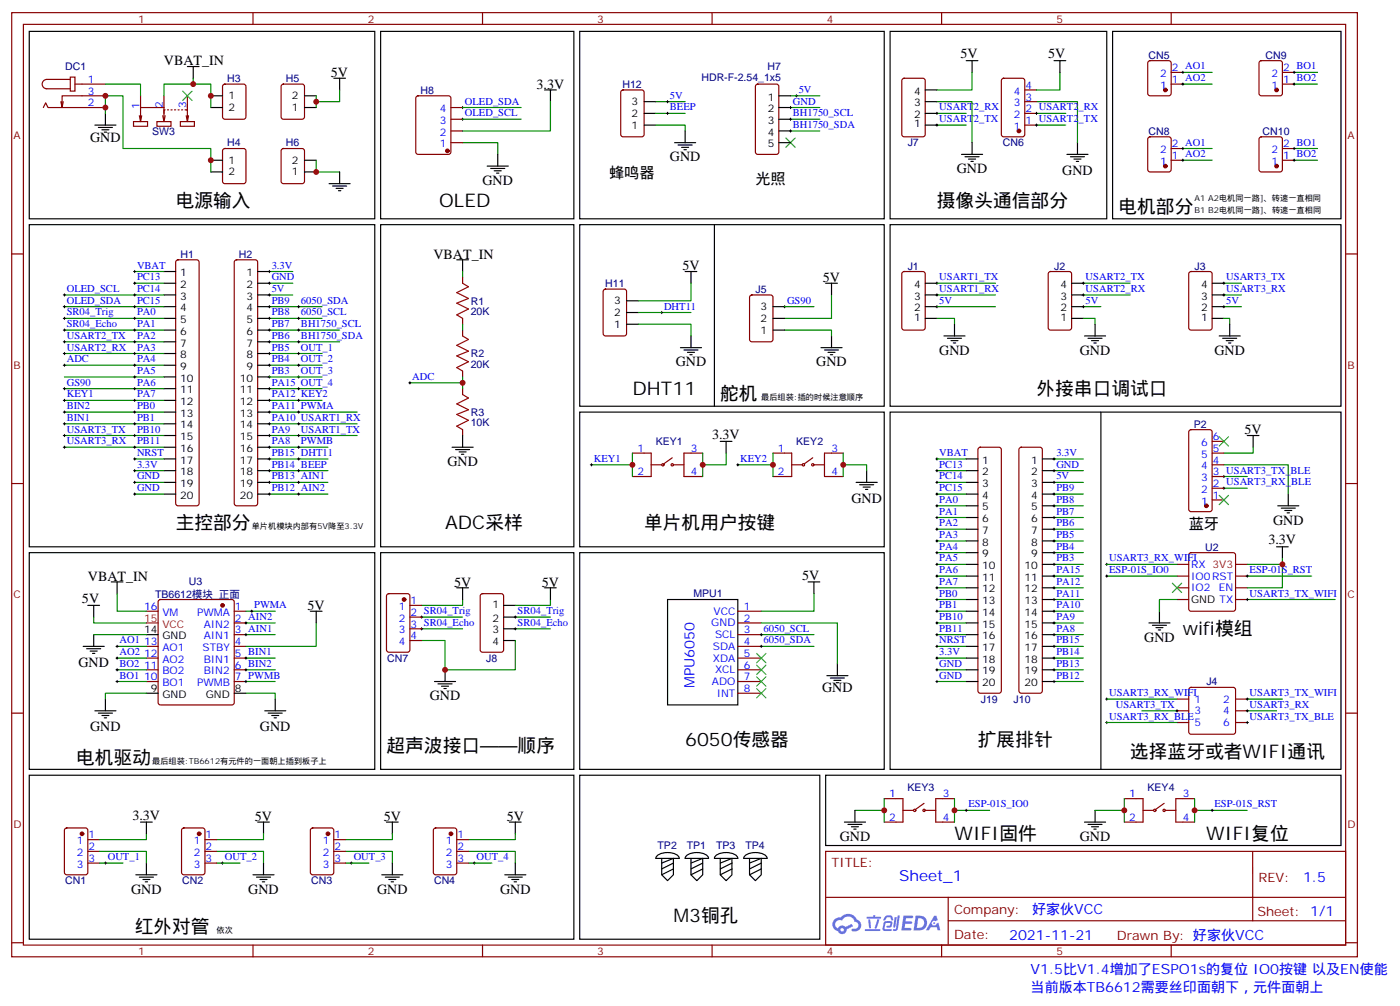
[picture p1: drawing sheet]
<svg xmlns="http://www.w3.org/2000/svg" width="422mm" height="303mm" viewBox="0 0 422 303" stroke-linecap="round" stroke-linejoin="round" font-family="sans-serif">
<g fill="none" stroke="#870000" stroke-width=".35">
<path d="M3.5 3.8h405.4v284.3h-405.4zM7.1 7.3h398.2v277.3h-398.2zM76.2 3.8v3.5M145.3 3.8v3.5M214.5 3.8v3.5M283.6 3.8v3.5M352.8 3.8v3.5M3.5 76.5h3.6M405.3 76.5h3.6M3.5 145.6h3.6M405.3 145.6h3.6M3.5 214.8h3.6"/>
<path d="M405.3 214.8h3.6M248.7 256.4h156.6v28.2h-156.6zM377.3 256.4v20.9M248.7 270.2h156.5M285.6 277.3h119.6M285.6 270.2v14.2M3.5 283.9h3.6M76.2 284.6v3.5M145.3 284.6v3.5M214.5 284.6v3.5M283.6 284.6v3.5M352.8 284.6v3.5"/>
<path d="M405.3 283.9h3.6"/>
</g>
<g fill="#5487ff">
<path d="M272.1 275.7h2.6l.3 .2-.1 .6h-2l-.1 1h1.6l.4 .4-.4 .4h-1.7l-.2 1.1 1.8 .1 .3 .3-.2 .4h-2.9z"/>
<path d="M281.4 275.8h.7l.4 1.3-.7 .3a.74 .74 0 0 0-1.1 .3 .74 .74 0 0 0 .5 1.1 .74 .74 0 0 0 .9-.7l.5-.3 .7 2.4h-.9l-.2-1h-1.9l-.5 1h-.9z"/>
<path d="M269.5 276.2h.6l-.4 2.9a.31 .31 0 0 1-.3 .3 .31 .31 0 0 1-.3-.3z"/>
<path d="M270.4 275.7h.6l-.5 4a.89 .89 0 0 1-.7 .7 .89 .89 0 0 1-.9-.3l1-.5z"/>
<path d="M266.8 275.9l.6-.2 1.2 .1 .5 1.3-.6 .1-.4-.9-1 .1a.92 .92 0 0 1-1 .8l-.1-.2z"/>
<path d="M266.4 277.6l1.8-.2a1.04 1.04 0 0 1 .6 1.1 1.04 1.04 0 0 1-.8 .9h-.7a.29 .29 0 0 1-.3-.4 .29 .29 0 0 1 .3-.2h.7l.2-.8h-1.4l-.4 1.8h1.9a.29 .29 0 0 1 .3 .3 .29 .29 0 0 1-.3 .3h-2l-.4-.3 .2-2.1z"/>
<path d="M260.5 279.8h4.4a.3 .3 0 0 1 .3 .3 .3 .3 0 0 1-.3 .3h-4.3z"/>
<path d="M264.3 276.9h.6l-.9 2.6a.31 .31 0 0 1-.3 .2 .31 .31 0 0 1-.2-.3z"/>
<path d="M261.5 276.9h.6l.3 2.4-.3 .3-.3-.2z"/>
<path d="M261.1 276.1h1.9l.2-.5h.5l-.1 .5h1.5a.29 .29 0 0 1 .3 .3 .29 .29 0 0 1-.3 .3h-3.9z"/>
<path d="M275.8 275.7l-.6 4.5h1.4a2.27 2.27 0 0 0 2.7-2.3 2.27 2.27 0 0 0-2.7-2.2zM276.6 276.5a1.5 1.5 0 0 1 1.8 1.6 1.5 1.5 0 0 1-1.9 1.3h-.3z"/>
<path d="M251.4 276.9a2.09 2.09 0 0 0 1 3.5 1.37 1.37 0 0 0 1.5 .9 1.37 1.37 0 0 0 1.1-1.4l2-1-.5-.7-1.8 1a1.4 1.4 0 0 0-2.3 .4 1.32 1.32 0 0 1-.6-1.9 1.32 1.32 0 0 1 1.9-.4 2.02 2.02 0 0 1 2-1.3 2.02 2.02 0 0 1 1.8 1.6 1.09 1.09 0 0 1 1.1 1.4 1.09 1.09 0 0 1-1.6 .7 .41 .41 0 0 0-.5 .3 .41 .41 0 0 0 .4 .5 1.89 1.89 0 0 0 2.4-1.2 1.89 1.89 0 0 0-1.2-2.4 2.98 2.98 0 0 0-5-.6l-1 .1zM253.2 280a.52 .52 0 0 1 1 0 .52 .52 0 0 1-1 0z"/>
<circle cx="281.4" cy="278" r=".28"/>
</g>
<g fill="none" stroke="#870000" stroke-width=".35">
<path d="M346 18.5l.4-.2h5.7l.6 .4 .1 9.5-.5 .6-5.9 .1-.6-.5-.1-9.4zM379.5 18.5l.4-.2h5.7l.6 .4 .1 9.5-.5 .6-5.9 .1-.6-.5-.1-9.4zM13.1 32.4l.7-1.4 .7 1.4h17.2M19 30.6l-.3 1.8M21.2 23.2h1.4v4.2h-1.4zM21.2 23.9h-7.1a1.41 1.41 0 0 0-1.4 1.4 1.41 1.41 0 0 0 1.4 1.4h7.1M22.6 25.3h9.1M31.7 28.9h-13v3.5l-.4-1.8M40.2 36.6h4.2v1.4h-4.2zM42 34.9l.3 1.7M42.3 28.9v3.5M42.7 34.9l-.4 1.7"/>
<path d="M47.3 36.6h4.2v1.4h-4.2zM49 34.9l.4 1.7 .3-1.7M49.4 32.4h-7.1v4.2M49.4 28.9v5.2M49.7 33.1h-.3v2.8M50.4 33.1h.4M51.5 33.1h.4M52.6 33.1h.3M53.6 33.1h.4M54.3 36.6h4.3v1.4h-4.3zM54.7 33.1h.3M55.7 33.1h.7v2.8"/>
<path d="M56.1 34.9l.3 1.7 .4-1.7M56.4 28.9v4.4M67.3 25.5l.4-.2h5.7l.6 .5 .1 9.4-.5 .7h-5.9l-.6-.4-.1-9.5zM84.9 25.5l.5-.2h5.6l.7 .5v9.4l-.4 .7h-5.9l-.7-.4v-9.5zM125.5 29.1l.4-.2h9.2l.7 .4v16.5l-.4 .6-9.5 .1-.6-.5-.1-16.4zM135.8 32.4h3.5M135.8 39.4h3.5M135.8 35.9h3.5M187.2 27.3l.5-.2h5.6l.7 .4v13l-.4 .6-5.9 .1-.7-.5v-12.9zM227.8 25.5l.4-.2h5.7l.6 .5 .1 20-.5 .6-5.9 .1-.6-.5-.1-20zM271.9 23.8l.4-.2h5.7l.6 .4 .1 16.5-.5 .6-5.9 .1-.6-.5-.1-16.4zM301.9 23.8l.4-.2h5.7l.6 .4 .1 16.5-.5 .6-5.9 .1-.6-.5-.1-16.4z"/>
<path d="M308.7 37.7h3.5M308.7 34.1h3.5M308.7 30.6h3.5M308.7 27.1h3.5M352.8 25.3h3.5M352.8 21.8h3.5M386.3 25.3h3.5M386.3 21.8h3.5M67.3 44.9l.4-.2h5.7l.6 .5 .1 9.4-.5 .7h-5.9l-.6-.4-.1-9.5zM84.9 44.9l.5-.2h5.6l.7 .5v9.4l-.4 .7h-5.9l-.7-.4v-9.5zM135.8 43h3.5M346 41.4l.4-.2h5.7l.6 .4 .1 9.5-.5 .6-5.9 .1-.6-.5-.1-9.4z"/>
<path d="M352.8 48.3h3.5M352.8 44.7h3.5M379.5 41.4l.4-.2h5.7l.6 .4 .1 9.5-.5 .6-5.9 .1-.6-.5-.1-9.4zM386.3 48.3h3.5M386.3 44.7h3.5M53.2 78.5l.4-.3h5.7l.5 .3 .2 .5v72.6l-.3 .5-.4 .2h-5.7l-.5-.2-.2-.5v-72.6zM70.8 78.5l.5-.3h5.6l.5 .3 .2 .5v72.6l-.2 .5-.5 .2h-5.6l-.5-.2-.2-.5v-72.6zM139.3 83.5v1.8M139.3 95.9v1.7M139.3 99.4v1.8M181.9 87.3l.5-.2h5.6l.7 .4v13l-.4 .6-5.9 .1-.7-.5v-12.9zM226 89l.5-.2h5.6l.7 .5v12.9l-.4 .7h-5.9l-.7-.4v-13z"/>
<path d="M271.9 82l.4-.2h5.7l.6 .4 .1 16.5-.5 .7h-5.9l-.6-.4-.1-16.5zM316 82l.4-.2h5.7l.6 .4 .1 16.5-.5 .7h-5.9l-.6-.4-.1-16.5zM358.3 82l.5-.2h5.6l.7 .4v16.5l-.4 .7h-5.9l-.7-.4v-16.5zM139.3 111.8v1.7M139.3 117.1v1.7M139.3 129.4v1.8M190.5 136.5h5.6v7h-5.6M196.1 140h3.2M202.5 137.9l-2.5 1.7M202.8 140h3.2M211.7 136.5h-5.7v7h5.7M232.8 136.5h5.7v7h-5.7"/>
<path d="M238.5 140h3.2M244.8 137.9l-2.4 1.7M245.2 140h3.2M254 136.5h-5.6v7h5.6M294.8 134.9l.5-.2h5.6l.5 .2 .2 .5v72.7l-.2 .5-.5 .2h-5.6l-.5-.3-.2-.4v-72.7zM307.2 134.9l.4-.2h5.7l.5 .2 .2 .5v72.7l-.3 .5-.4 .2h-5.7l-.5-.3-.2-.4v-72.7zM358.3 129.6l.5-.2h5.6l.7 .4v23.6l-.4 .6-5.9 .1-.7-.5v-23.5zM365.1 136.5h3.6M365.1 140h3.6M365.1 132.9h3.6M365.1 143.5h3.6M365.1 150.6h3.6"/>
<path d="M365.1 147h3.6M116.7 179l.4-.2h5.7l.6 .4 .1 16.5-.5 .7h-5.9l-.6-.4-.1-16.5zM144.9 179l.4-.2h5.7l.6 .4 .1 16.5-.5 .7h-5.9l-.6-.4-.1-16.5zM354.5 170h3.6M354.5 173.5h3.6M354.5 177h3.6M358.3 166.6l.5-.2h12.7l.5 .2 .2 .5v16.3l-.3 .5-.4 .2h-12.7l-.5-.3-.2-.4v-16.3zM372.2 170h3.5M372.2 173.5h3.5M372.2 177h3.5M44.1 184.1h3.5M44.1 194.7h3.5"/>
<path d="M44.1 198.2h3.5M47.9 180.8l.4-.2h21.5l.5 .2 .3 .5v30.3l-.3 .5-.5 .2h-21.5l-.5-.2-.2-.5v-30.3zM70.6 184.1h3.5M70.6 187.6h3.5M70.6 191.1h3.5M70.6 194.7h3.5M70.6 198.2h3.5M123.5 182.3h3.5M123.5 185.8h3.5M123.5 189.4h3.5M123.5 192.9h3.5M222.2 184.1h7.1"/>
<path d="M222.2 187.6h7.1M222.2 191.1h7.1M222.2 194.7h7.1M222.2 198.2h7.1M354.5 180.6h3.6M372.2 180.6h3.5M44.1 201.7h3.5M44.1 205.2h3.5M70.6 201.7h3.5M70.6 205.2h3.5M222.2 201.7h7.1M222.2 205.2h7.1"/>
<path d="M222.2 208.8h7.1M354.5 210.5h3.6M354.5 214.1h3.6M354.5 217.6h3.6M358.3 207.2l.5-.2h12.7l.5 .2 .2 .5v12.7l-.3 .5-.4 .2h-12.7l-.5-.2-.2-.5v-12.7zM372.2 210.5h3.5M372.2 214.1h3.5M372.2 217.6h3.5M19.6 249.5l.5-.2h5.7l.6 .5 .1 12.9-.5 .7-5.9 .1-.6-.5-.1-13zM26.5 252.9h3.5M26.5 256.4h3.5M26.5 259.9h3.5"/>
<path d="M54.9 249.5l.5-.2h5.6l.7 .5v12.9l-.4 .7-5.9 .1-.7-.5v-13zM61.7 252.9h3.6M61.7 256.4h3.6M61.7 259.9h3.6M93.7 249.5l.5-.2h5.6l.7 .5v12.9l-.4 .7-5.9 .1-.7-.5v-13zM100.5 252.9h3.6M100.5 256.4h3.6M100.5 259.9h3.6M130.8 249.5l.4-.2h5.7l.6 .5 .1 12.9-.5 .7-5.9 .1-.6-.5-.1-13zM137.6 252.9h3.5M137.6 256.4h3.5M137.6 259.9h3.5"/>
<path d="M266.3 240.5h5.7v7.1h-5.7M272 244.1h3.2M278.3 241.9l-2.4 1.8M278.7 244.1h3.2M287.5 240.5h-5.6v7.1h5.6M338.7 240.5h5.6v7.1h-5.6M344.3 244.1h3.2M350.7 241.9l-2.5 1.8M351 244.1h3.2M359.8 240.5h-5.6v7.1h5.6"/>
<circle cx="199.7" cy="140" r=".35"/>
<circle cx="202.5" cy="140" r=".35"/>
<circle cx="242" cy="140" r=".35"/>
<circle cx="244.8" cy="140" r=".35"/>
<circle cx="275.5" cy="244.1" r=".35"/>
<circle cx="278.3" cy="244.1" r=".35"/>
<circle cx="347.8" cy="244.1" r=".35"/>
<circle cx="350.7" cy="244.1" r=".35"/>
</g>
<g fill="none" stroke="#000" stroke-width=".35">
<path d="M8.8 9.5h104.1v56.4h-104.1zM114.7 9.5h58.2v56.4h-58.2zM174.6 9.5h91.7v56.4h-91.7zM268.1 9.5h65.3v56.4h-65.3zM291 18.3h3.6M292.8 18.3v3.5M317.5 18.3h3.5M319.3 18.3v3.5M335.1 9.5h68.8v56.4h-68.8zM28.6 37.7h6.3M29.6 38.4h4.3M30.7 39.1h2.1"/>
<path d="M31.4 39.8h.7M31.7 34.1v3.6M56.4 20h3.6M58.2 20v3.6M63.5 28.9h3.5M63.5 32.4h3.5M91.7 28.9h3.5M91.7 32.4h3.5M100.5 23.6h3.6M102.3 23.6v3.5M164 27.1h3.6M165.8 27.1v3.5"/>
<path d="M194 37.7h3.6M194 34.1h3.6M194 30.6h3.6M206.4 39.4v3.6M234.6 28.9h3.5M234.6 32.4h3.5M234.6 35.9h3.5M234.6 39.4h3.5M278.7 37.7h3.5M278.7 34.1h3.5M278.7 30.6h3.5M278.7 27.1h3.5"/>
<path d="M63.5 48.3h3.5M63.5 51.8h3.5M91.7 48.3h3.5M91.7 51.8h3.5M99.1 55.3h6.4M100.2 56h4.2M101.2 56.7h2.2M102 57.4h.7M102.3 51.8v3.5M146.8 50h6.3M147.8 50.7h4.2M148.9 51.4h2.1"/>
<path d="M149.6 52.1h.7M149.9 46.5v3.5M203.2 43h6.3M204.3 43.7h4.2M205.3 44.4h2.1M206 45.1h.7M234.6 43h3.5M289.6 46.5h6.4M290.7 47.2h4.2M291.7 47.9h2.2M292.5 48.6h.7M292.8 43v3.5"/>
<path d="M321.4 46.5h6.3M322.4 47.2h4.3M323.5 47.9h2.1M324.2 48.6h.7M324.6 43v3.5M8.8 67.7h104.1v97h-104.1zM114.7 67.7h58.2v97h-58.2zM137.6 78.2h3.5M139.3 78.2v3.6M174.6 67.7h91.7v54.6h-91.7zM215.2 67.7v54.6M268.1 67.7h135.8v54.6h-135.8z"/>
<path d="M49.4 81.8h3.5M49.4 85.3h3.5M49.4 88.8h3.5M49.4 92.4h3.5M49.4 95.9h3.5M49.4 99.4h3.5M77.6 81.8h3.5M77.6 85.3h3.5M77.6 88.8h3.5M77.6 92.4h3.5M77.6 95.9h3.5M77.6 99.4h3.5"/>
<path d="M188.7 90.6h3.6M188.7 97.6h3.6M188.7 94.1h3.6M206.4 81.8h3.5M208.1 81.8v3.5M232.8 92.4h3.6M232.8 95.9h3.6M232.8 99.4h3.6M248.7 85.3h3.5M250.5 85.3v3.5M278.7 85.3h3.5M278.7 88.8h3.5"/>
<path d="M278.7 92.4h3.5M278.7 95.9h3.5M287.5 97.6v3.6M322.8 85.3h3.5M322.8 88.8h3.5M322.8 92.4h3.5M322.8 95.9h3.5M329.8 97.6v3.6M365.1 85.3h3.6M365.1 88.8h3.6M365.1 92.4h3.6M365.1 95.9h3.6"/>
<path d="M370.4 97.6v3.6M49.4 102.9h3.5M49.4 106.5h3.5M49.4 110h3.5M49.4 113.5h3.5M49.4 117.1h3.5M77.6 102.9h3.5M77.6 106.5h3.5M77.6 110h3.5M77.6 113.5h3.5M77.6 117.1h3.5M205 104.7h6.3"/>
<path d="M206 105.4h4.3M207.1 106.1h2.1M207.8 106.8h.7M208.1 101.2v3.5M247.3 104.7h6.3M248.4 105.4h4.2M249.4 106.1h2.1M250.1 106.8h.7M250.5 101.2v3.5M284.3 101.2h6.4M285.4 101.9h4.2M286.5 102.6h2.1"/>
<path d="M287.2 103.3h.7M326.7 101.2h6.3M327.7 101.9h4.3M328.8 102.6h2.1M329.5 103.3h.7M367.2 101.2h6.4M368.3 101.9h4.2M369.4 102.6h2.1M370.1 103.3h.7M49.4 120.6h3.5M49.4 124.1h3.5M49.4 127.6h3.5"/>
<path d="M49.4 131.2h3.5M49.4 134.7h3.5M49.4 138.2h3.5M77.6 120.6h3.5M77.6 124.1h3.5M77.6 127.6h3.5M77.6 131.2h3.5M77.6 134.7h3.5M77.6 138.2h3.5M136.2 134.7h6.3M137.2 135.4h4.3M138.3 136.1h2.1"/>
<path d="M139 136.8h.7M139.3 131.2v3.5M174.6 124.1h91.7v40.6h-91.7zM217 132.9h3.5M218.7 132.9v3.6M268.1 124.1h135.8v107.6h-135.8zM291 138.2h3.6M314 138.2h3.5M331.6 124.1v107.6M375.7 131.2h3.5M377.5 131.2v3.5M49.4 141.7h3.5"/>
<path d="M49.4 145.3h3.5M49.4 148.8h3.5M77.6 141.7h3.5M77.6 145.3h3.5M77.6 148.8h3.5M257.9 145.3h6.3M258.9 146h4.3M260 146.7h2.1M260.7 147.4h.7M261.1 141.7v3.6M291 141.7h3.6M291 145.3h3.6"/>
<path d="M291 148.8h3.6M291 152.3h3.6M291 155.9h3.6M291 159.4h3.6M314 141.7h3.5M314 145.3h3.5M314 148.8h3.5M314 152.3h3.5M314 155.9h3.5M314 159.4h3.5M384.9 152.3h6.3M385.9 153h4.3"/>
<path d="M387 153.7h2.1M387.7 154.4h.7M388.1 148.8v3.5M8.8 166.4h104.1v65.3h-104.1zM33.5 175.3h3.5M35.3 175.3v3.5M114.7 166.4h58.2v65.3h-58.2zM137.6 177h3.5M139.3 177v3.6M164 177h3.6M165.8 177v3.6M174.6 166.4h91.7v65.3h-91.7z"/>
<path d="M243.4 175.3h3.5M245.2 175.3v3.5M291 177h3.6M291 162.9h3.6M291 166.4h3.6M291 170h3.6M291 173.5h3.6M314 177h3.5M314 162.9h3.5M314 166.4h3.5M314 170h3.5M314 173.5h3.5"/>
<path d="M384.5 164.7h3.6M386.3 164.7v3.5M25 194.7h6.4M26.1 195.4h4.2M26.5 182.3h3.5M27.2 196.1h2.1M27.9 196.8h.7M28.2 182.3v3.5M28.2 191.1v3.6M44.1 191.1h3.5M93.5 184.1h3.5M95.2 184.1v3.5"/>
<path d="M151.7 182.3h3.5M151.7 185.8h3.5M151.7 189.4h3.5M151.7 192.9h3.5M201.1 180.6h21.1v31.7h-21.1zM252.2 200v3.5M291 187.6h3.6M291 191.1h3.6M291 194.7h3.6M291 184.1h3.6M291 180.6h3.6M291 198.2h3.6"/>
<path d="M314 187.6h3.5M314 191.1h3.5M314 194.7h3.5M314 184.1h3.5M314 180.6h3.5M314 198.2h3.5M346.1 187.6h6.3M347.1 188.3h4.3M348.2 189h2.1M348.9 189.7h.7M349.2 184.1v3.5M28.6 214.1h6.3"/>
<path d="M29.6 214.8h4.3M30.7 215.5h2.1M31.4 216.2h.7M31.7 210.5v3.6M44.1 208.8h3.5M70.6 208.8h3.5M79.7 214.1h6.4M80.8 214.8h4.2M81.8 215.5h2.2M82.5 216.2h.8M82.9 210.5v3.6M130.9 205.2h6.3"/>
<path d="M131.9 206h4.3M133 206.7h2.1M133.7 207.4h.7M134.1 201.7v3.5M249.1 203.5h6.3M250.1 204.2h4.3M251.2 204.9h2.1M251.9 205.6h.7M291 205.2h3.6M291 201.7h3.6M314 205.2h3.5M314 201.7h3.5"/>
<path d="M8.8 233.5h164.1v49.4h-164.1zM174.6 233.5h72.3v49.4h-72.3zM248.7 233.5h155.2v21.1h-155.2zM42.3 247.6h3.6M44.1 247.6v3.5M44.1 259.9v3.6M77.6 247.6h3.5M79.4 247.6v3.5M79.4 259.9v3.6M116.4 247.6h3.5M118.2 247.6v3.5M118.2 259.9v3.6"/>
<path d="M153.5 247.6h3.5M155.2 247.6v3.5M155.2 259.9v3.6M197.9 257.7a5.3 5.3 0 0 1 6.6 .4l.1 .4h-7zM199.3 258.5v5l1.8 1.7 1.7-1.7v-5l-3.5 1.4M202.8 259.9l-3.5 1.8M206.7 257.7a5.3 5.3 0 0 1 6.6 .4l.1 .4h-7zM208.1 258.5v5l1.8 1.7 1.8-1.7v-5l-3.6 1.4M211.7 259.9l-3.6 1.8M215.6 257.7a5.3 5.3 0 0 1 6.6 .4v.4h-7zM217 258.5v5l1.7 1.7 1.8-1.7v-5l-3.5 1.4M220.5 259.9l-3.5 1.8"/>
<path d="M224.4 257.7a5.3 5.3 0 0 1 6.6 .4l.1 .4h-7.1zM225.8 258.5v5l1.7 1.7 1.8-1.7v-5l-3.5 1.4M229.3 259.9l-3.5 1.8M254.4 247.6h6.3M255.4 248.3h4.2M256.5 249h2.1M257.2 249.7h.7M257.5 244.1v3.5M326.7 247.6h6.3M327.7 248.3h4.3M328.8 249h2.1M329.5 249.7h.7"/>
<path d="M329.8 244.1v3.5M40.9 263.5h6.4M42 264.2h4.2M43 264.9h2.2M43.7 265.6h.7M76.2 263.5h6.3M77.3 264.2h4.2M78.3 264.9h2.1M79 265.6h.7M115 263.5h6.4M116.1 264.2h4.2M117.1 264.9h2.1"/>
<path d="M117.8 265.6h.7M152 263.5h6.4M153.1 264.2h4.2M154.2 264.9h2.1M154.9 265.6h.7M202.8 261.7l-3.5 1.8M211.7 261.7l-3.6 1.8M220.5 261.7l-3.5 1.8M229.3 261.7l-3.5 1.8"/>
</g>
<g fill="none" stroke="#008700" stroke-width=".35">
<path d="M31.7 34.1v-5.2h5.3v15.8h26.5v7.1M31.7 25.3h10.6v3.6M49.4 28.9v-3.6h14.1v7.1M58.2 23.6v1.7M95.2 28.9v3.5M102.3 27.1v3.5h-7.1M139.3 32.4h17.7M139.3 35.9h17.7M165.8 30.6v8.8h-26.5M197.6 37.7h8.8v1.7M197.6 30.6h8.8M197.6 34.1h8.8"/>
<path d="M238.1 28.9h8.8M238.1 32.4h8.8M238.1 35.9h8.8M238.1 39.4h8.8M282.2 30.6h10.6v12.4M282.2 37.7h8.8M282.2 34.1h8.8M292.8 21.8v5.3h-10.6M312.2 30.6h12.4v12.4M312.2 37.7h8.8M312.2 34.1h8.8M319.3 21.8v5.3h-7.1"/>
<path d="M356.3 21.8h8.8M356.3 25.3h8.8M389.8 21.8h7.1M389.8 25.3h7.1M95.2 48.3v3.5h7.1M139.3 43h10.6v3.5M356.3 44.7h8.8M356.3 48.3h8.8M389.8 44.7h7.1M389.8 48.3h7.1M19.4 88.8h30M19.4 92.4h30"/>
<path d="M19.4 95.9h30M19.4 99.4h30M40.6 81.8h8.8M40.6 85.3h8.8M81.1 81.8h7.1M81.1 85.3h7.1M81.1 92.4h15.9M81.1 95.9h15.9M81.1 99.4h21.2M81.1 88.8h7.1M139.3 81.8v1.7M139.3 97.6v1.8"/>
<path d="M192.3 97.6h15.8v3.6M192.3 94.1h15.8M208.1 85.3v5.3h-15.8M236.4 99.4h14.1v1.8M236.4 92.4h8.8M250.5 88.8v7.1h-14.1M282.2 95.9h5.3v1.7M282.2 88.8h17.7M282.2 92.4h17.7M282.2 85.3h17.7M326.3 95.9h3.5v1.7M326.3 85.3h14.1"/>
<path d="M326.3 88.8h14.1M326.3 92.4h5.3M368.7 95.9h1.7v1.7M368.7 85.3h5.2M368.7 92.4h5.2M368.7 88.8h5.2M19.4 106.5h30M19.4 110h30M19.4 113.5h30M19.4 102.9h30M19.4 117.1h30M81.1 102.9h21.2"/>
<path d="M81.1 117.1h15.9M81.1 106.5h15.9M81.1 110h15.9M81.1 113.5h15.9M123.5 115.3h15.8M139.3 113.5v3.6M19.4 134.7h30M19.4 124.1h30M19.4 120.6h30M19.4 131.2h30M19.4 127.6h30M40.6 138.2h8.8"/>
<path d="M81.1 131.2h26.5M81.1 127.6h26.5M81.1 124.1h26.5M81.1 134.7h17.7M81.1 120.6h15.9M81.1 138.2h17.7M178.2 140h12.3M190.5 136.5v7M211.7 136.5v7M218.7 136.5v3.5h-7M222.2 140h10.6M232.8 136.5v7"/>
<path d="M254 140h7.1v1.7M254 136.5v7M282.2 138.2h8.8M317.5 138.2h8.8M368.7 140h19.4v8.8M377.5 134.7v1.8h-8.8M40.6 145.3h8.8M40.6 141.7h8.8M40.6 148.8h8.8M81.1 145.3h17.7M81.1 141.7h17.7M81.1 148.8h17.7"/>
<path d="M282.2 145.3h8.8M282.2 141.7h8.8M282.2 148.8h8.8M282.2 155.9h8.8M282.2 152.3h8.8M282.2 159.4h8.8M317.5 145.3h8.8M317.5 141.7h8.8M317.5 148.8h8.8M317.5 155.9h8.8M317.5 152.3h8.8M317.5 159.4h8.8"/>
<path d="M368.7 143.5h7M368.7 147h7M35.3 178.8v5.3h8.8M245.2 178.8v5.3h-15.9M282.2 166.4h8.8M282.2 162.9h8.8M282.2 177h8.8M282.2 173.5h8.8M282.2 170h8.8M317.5 166.4h8.8M317.5 162.9h8.8M317.5 177h8.8"/>
<path d="M317.5 173.5h8.8M317.5 170h8.8M333.4 173.5h21.1M333.4 170h21.1M375.7 170h10.6v7h-10.6M375.7 173.5h19.4M386.3 168.2v1.8M28.2 185.8v1.8h15.9M28.2 191.1h15.9M35.3 194.7h8.8M35.3 198.2h8.8M74.1 198.2h8.8"/>
<path d="M74.1 184.1h8.8M74.1 187.6h8.8M74.1 191.1h8.8M95.2 187.6v7.1h-21.1M127 192.9h7.1v8.8h21.1v-8.8M127 185.8h12.3M127 189.4h12.3M139.3 180.6v1.7h-12.3M155.2 189.4h10.6M155.2 185.8h10.6M165.8 180.6v1.7h-10.6M229.3 187.6h22.9v12.4"/>
<path d="M229.3 191.1h15.9M229.3 194.7h15.9M282.2 194.7h8.8M282.2 198.2h8.8M282.2 184.1h8.8M282.2 187.6h8.8M282.2 191.1h8.8M282.2 180.6h8.8M317.5 194.7h8.8M317.5 198.2h8.8M317.5 184.1h8.8M317.5 187.6h8.8"/>
<path d="M317.5 191.1h8.8M317.5 180.6h8.8M354.5 180.6h-5.3v3.5M375.7 180.6h26.5M35.3 201.7h8.8M35.3 205.2h8.8M44.1 208.8h-12.4v1.7M74.1 208.8h8.8v1.7M74.1 201.7h8.8M74.1 205.2h8.8M282.2 201.7h8.8M282.2 205.2h8.8"/>
<path d="M317.5 201.7h8.8M317.5 205.2h8.8M333.4 210.5h21.1M333.4 217.6h21.1M344 214.1h10.5M375.7 214.1h8.8M375.7 210.5h10.6M30 256.4h14.1v3.5M30 259.9h7M44.1 251.1v1.8h-14.1M65.3 256.4h14.1v3.5M65.3 259.9h7"/>
<path d="M79.4 251.1v1.8h-14.1M104.1 256.4h14.1v3.5M104.1 259.9h7M118.2 251.1v1.8h-14.1M141.1 256.4h14.1v3.5M141.1 259.9h7.1M155.2 251.1v1.8h-14.1M257.5 244.1h8.8M266.3 240.5v7.1M287.5 244.1h10.6M287.5 240.5v7.1M329.8 244.1h8.9"/>
<path d="M338.7 240.5v7.1M359.8 244.1h15.9M359.8 240.5v7.1"/>
</g>
<g fill="none" stroke="#000" stroke-width=".3">
<path d="M139 32.4h.7M139 35.9h.7M139.3 32v.7M139.3 35.6v.7M200.7 30.6h.7M200.7 34.1h.7M201.1 30.3v.7M201.1 33.8v.7M237.8 32.4h.7M237.8 35.9h.7M237.8 39.4h.7M238.1 32v.7"/>
<path d="M238.1 35.6v.7M238.1 39.1v.7M239.5 28.9h.7M239.9 28.5v.7M281.9 34.1h.7M281.9 37.7h.7M282.2 33.8v.7M282.2 37.3v.7M311.9 34.1h.7M311.9 37.7h.7M312.2 33.8v.7M312.2 37.3v.7"/>
<path d="M356 21.8h.7M356 25.3h.7M356.3 21.4v.8M356.3 25v.7M389.5 21.8h.7M389.5 25.3h.7M389.8 21.4v.8M389.8 25v.7M356 44.7h.7M356 48.3h.7M356.3 44.4v.7M356.3 47.9v.7"/>
<path d="M389.5 44.7h.7M389.5 48.3h.7M389.8 44.4v.7M389.8 47.9v.7M19 88.8h.8M19 92.4h.8M19 95.9h.8M19 99.4h.8M19.4 88.5v.7M19.4 92v.7M19.4 95.5v.7M19.4 99.1v.7"/>
<path d="M40.2 81.8h.7M40.2 85.3h.7M40.2 88.8h.7M40.2 92.4h.7M40.2 95.9h.7M40.2 99.4h.7M40.6 81.4v.7M40.6 84.9v.8M40.6 88.5v.7M40.6 92v.7M40.6 95.5v.7M40.6 99.1v.7"/>
<path d="M80.8 81.8h.7M80.8 85.3h.7M80.8 88.8h.7M80.8 92.4h.7M80.8 95.9h.7M80.8 99.4h.7M81.1 81.4v.7M81.1 84.9v.8M81.1 88.5v.7M81.1 92v.7M81.1 95.5v.7M81.1 99.1v.7"/>
<path d="M89.6 92.4h.7M89.6 95.9h.7M89.6 99.4h.7M90 92v.7M90 95.5v.7M90 99.1v.7M199 94.1h.7M199.3 93.8v.7M236 92.4h.7M236.4 92v.7M281.9 85.3h.7M281.9 88.8h.7"/>
<path d="M281.9 92.4h.7M282.2 84.9v.8M282.2 88.5v.7M282.2 92v.7M326 85.3h.7M326 88.8h.7M326 92.4h.7M326.3 84.9v.8M326.3 88.5v.7M326.3 92v.7M368.3 85.3h.7M368.3 88.8h.7"/>
<path d="M368.3 92.4h.7M368.7 84.9v.8M368.7 88.5v.7M368.7 92v.7M19 102.9h.8M19 106.5h.8M19 110h.8M19 117.1h.8M19.4 102.6v.7M19.4 106.1v.7M19.4 109.6v.7M19.4 116.7v.7"/>
<path d="M40.2 102.9h.7M40.2 106.5h.7M40.2 110h.7M40.2 113.5h.7M40.2 117.1h.7M40.6 102.6v.7M40.6 106.1v.7M40.6 109.6v.7M40.6 113.2v.7M40.6 116.7v.7M80.8 102.9h.7M80.8 106.5h.7"/>
<path d="M80.8 110h.7M80.8 113.5h.7M80.8 117.1h.7M81.1 102.6v.7M81.1 106.1v.7M81.1 109.6v.7M81.1 113.2v.7M81.1 116.7v.7M89.6 102.9h.7M89.6 106.5h.7M89.6 110h.7M89.6 113.5h.7"/>
<path d="M89.6 117.1h.7M90 102.6v.7M90 106.1v.7M90 109.6v.7M90 113.2v.7M90 116.7v.7M123.1 115.3h.7M123.5 114.9v.7M19 120.6h.8M19 124.1h.8M19 127.6h.8M19 131.2h.8"/>
<path d="M19 134.7h.8M19.4 120.2v.7M19.4 123.8v.7M19.4 127.3v.7M19.4 130.8v.7M19.4 134.3v.7M40.2 120.6h.7M40.2 124.1h.7M40.2 127.6h.7M40.2 131.2h.7M40.2 134.7h.7M40.2 138.2h.7"/>
<path d="M40.6 120.2v.7M40.6 123.8v.7M40.6 127.3v.7M40.6 130.8v.7M40.6 134.3v.7M40.6 137.9v.7M80.8 120.6h.7M80.8 124.1h.7M80.8 127.6h.7M80.8 131.2h.7M80.8 134.7h.7M80.8 138.2h.7"/>
<path d="M81.1 120.2v.7M81.1 123.8v.7M81.1 127.3v.7M81.1 130.8v.7M81.1 134.3v.7M81.1 137.9v.7M89.6 120.6h.7M89.6 124.1h.7M89.6 127.6h.7M89.6 131.2h.7M89.6 134.7h.7M89.6 138.2h.7"/>
<path d="M90 120.2v.7M90 123.8v.7M90 127.3v.7M90 130.8v.7M90 134.3v.7M90 137.9v.7M177.8 140h.7M178.2 139.6v.7M221.9 140h.7M222.2 139.6v.7M281.9 138.2h.7M282.2 137.9v.7"/>
<path d="M317.1 138.2h.8M317.5 137.9v.7M40.2 141.7h.7M40.2 145.3h.7M40.2 148.8h.7M40.6 141.4v.7M40.6 144.9v.7M40.6 148.4v.8M80.8 141.7h.7M80.8 145.3h.7M80.8 148.8h.7M81.1 141.4v.7"/>
<path d="M81.1 144.9v.7M81.1 148.4v.8M89.6 141.7h.7M89.6 145.3h.7M89.6 148.8h.7M90 141.4v.7M90 144.9v.7M90 148.4v.8M281.9 141.7h.7M281.9 145.3h.7M281.9 148.8h.7M281.9 152.3h.7"/>
<path d="M281.9 155.9h.7M281.9 159.4h.7M282.2 141.4v.7M282.2 144.9v.7M282.2 148.4v.8M282.2 152v.7M282.2 155.5v.7M282.2 159v.7M317.1 141.7h.8M317.1 145.3h.8M317.1 148.8h.8M317.1 152.3h.8"/>
<path d="M317.1 155.9h.8M317.1 159.4h.8M317.5 141.4v.7M317.5 144.9v.7M317.5 148.4v.8M317.5 152v.7M317.5 155.5v.7M317.5 159v.7M368.3 143.5h.7M368.3 147h.7M368.7 143.2v.7M368.7 146.7v.7"/>
<path d="M281.9 170h.7M281.9 162.9h.7M281.9 166.4h.7M281.9 173.5h.7M281.9 177h.7M282.2 162.6v.7M282.2 166.1v.7M282.2 169.6v.7M282.2 173.1v.7M282.2 176.7v.7M317.1 170h.8M317.1 162.9h.8"/>
<path d="M317.1 166.4h.8M317.1 173.5h.8M317.1 177h.8M317.5 162.6v.7M317.5 166.1v.7M317.5 169.6v.7M317.5 173.1v.7M317.5 176.7v.7M333 170h.7M333 173.5h.7M333.4 169.6v.7M333.4 173.1v.7"/>
<path d="M375.4 173.5h.7M375.7 173.1v.7M34.9 194.7h.7M34.9 198.2h.7M35.3 194.3v.7M35.3 197.8v.7M73.7 191.1h.7M73.7 187.6h.7M73.7 198.2h.7M74.1 187.3v.7M74.1 190.8v.7M74.1 197.8v.7"/>
<path d="M75.5 184.1h.7M75.8 183.7v.7M126.6 189.4h.8M126.6 185.8h.8M127 185.5v.7M127 189v.7M154.9 189.4h.7M154.9 185.8h.7M155.2 185.5v.7M155.2 189v.7M229 191.1h.7M229 194.7h.7"/>
<path d="M229.3 190.8v.7M229.3 194.3v.7M281.9 180.6h.7M281.9 184.1h.7M281.9 191.1h.7M281.9 187.6h.7M281.9 194.7h.7M281.9 198.2h.7M282.2 180.2v.7M282.2 183.7v.7M282.2 187.3v.7M282.2 190.8v.7"/>
<path d="M282.2 194.3v.7M282.2 197.8v.7M317.1 180.6h.8M317.1 184.1h.8M317.1 191.1h.8M317.1 187.6h.8M317.1 194.7h.8M317.1 198.2h.8M317.5 180.2v.7M317.5 183.7v.7M317.5 187.3v.7M317.5 190.8v.7"/>
<path d="M317.5 194.3v.7M317.5 197.8v.7M375.4 180.6h.7M375.7 180.2v.7M34.9 201.7h.7M34.9 205.2h.7M35.3 201.4v.7M35.3 204.9v.7M73.7 201.7h.7M73.7 205.2h.7M74.1 201.4v.7M74.1 204.9v.7"/>
<path d="M281.9 201.7h.7M281.9 205.2h.7M282.2 201.4v.7M282.2 204.9v.7M317.1 201.7h.8M317.1 205.2h.8M317.5 201.4v.7M317.5 204.9v.7M333 210.5h.7M333 217.6h.7M333.4 210.2v.7M333.4 217.2v.7"/>
<path d="M354.2 214.1h.7M354.5 213.7v.7M375.4 214.1h.7M375.4 210.5h.7M375.4 217.6h.7M375.7 210.2v.7M375.7 213.7v.7M375.7 217.2v.7M31.4 259.9h.7M31.7 259.6v.7M66.7 259.9h.7M67 259.6v.7"/>
<path d="M105.5 259.9h.7M105.8 259.6v.7M142.5 259.9h.7M142.9 259.6v.7M290.7 244.1h.7M291 243.7v.7M364.8 244.1h.7M365.1 243.7v.7"/>
</g>
<path d="M139.3 85.3l1.8 1.1-3.5 1.7 3.5 1.8-3.5 1.4 3.5 1.8-3.5 1.7 1.7 1.1M139.3 101.2l1.8 1-3.5 1.8 3.5 1.8-3.5 1.4 3.5 1.7-3.5 1.8 1.7 1.1M139.3 118.8l1.8 1.1-3.5 1.7 3.5 1.8-3.5 1.4 3.5 1.8-3.5 1.7 1.7 1.1" fill="none" stroke="#a10000" stroke-width=".35"/>
<g fill="#870000" stroke="#870000" stroke-width=".35">
<circle cx="24.7" cy="251.1" r=".53"/>
<circle cx="60" cy="251.1" r=".53"/>
<circle cx="98.8" cy="251.1" r=".53"/>
<circle cx="135.8" cy="251.1" r=".53"/>
<circle cx="351" cy="27.1" r=".53"/>
<circle cx="351" cy="50" r=".53"/>
<circle cx="384.5" cy="27.1" r=".53"/>
<circle cx="384.5" cy="50" r=".53"/>
<circle cx="306.9" cy="39.4" r=".53"/>
<circle cx="121.7" cy="180.6" r=".53"/>
<circle cx="363.4" cy="152.3" r=".53"/>
<circle cx="67" cy="182.3" r=".53"/>
<circle cx="134.8" cy="45.4" r=".53"/>
</g>
<g fill="none" stroke="#3c3" stroke-width=".35">
<path d="M55 27.4l2.9 2.9M57.9 27.4l-2.9 2.9M236.7 41.6l2.8 2.8M239.5 41.6l-2.8 2.8M367.2 131.5l2.9 2.8M370.1 131.5l-2.9 2.8M367.2 149.2l2.9 2.8M370.1 149.2l-2.9 2.8M353.1 175.6l2.9 2.8M356 175.6l-2.9 2.8M227.9 196.8l2.8 2.8M230.7 196.8l-2.8 2.8"/>
<path d="M227.9 200.3l2.8 2.8M227.9 203.8l2.8 2.9M227.9 207.4l2.8 2.8M230.7 200.3l-2.8 2.8M230.7 203.8l-2.8 2.9M230.7 207.4l-2.8 2.8"/>
</g>
<path d="M44.1 187.6h3.5" fill="none" stroke="#f00" stroke-width=".35"/>
<g fill="#c00">
<circle cx="95.3" cy="30.6" r=".88"/>
<circle cx="95.3" cy="51.8" r=".88"/>
<circle cx="63.5" cy="28.9" r=".88"/>
<circle cx="139.3" cy="115.3" r=".88"/>
<circle cx="31.8" cy="32.4" r=".88"/>
<circle cx="31.8" cy="28.9" r=".88"/>
<circle cx="63.5" cy="48.3" r=".88"/>
<circle cx="134.1" cy="201.7" r=".88"/>
<circle cx="232.8" cy="140" r=".88"/>
<circle cx="254" cy="140" r=".88"/>
<circle cx="211.7" cy="140" r=".88"/>
<circle cx="190.5" cy="140" r=".88"/>
<circle cx="58.2" cy="25.3" r=".88"/>
<circle cx="386.3" cy="170" r=".88"/>
<circle cx="266.3" cy="244.1" r=".88"/>
<circle cx="287.5" cy="244.1" r=".88"/>
<circle cx="338.7" cy="244.1" r=".88"/>
<circle cx="359.8" cy="244.1" r=".88"/>
</g>
<g font-size="5.6">
<text x="52.9" y="62.4">电源输入</text>
<text x="132.3" y="62.4">OLED</text>
<text x="282.2" y="62.4">摄像头通信部分</text>
<text x="336.9" y="64.1">电机部分</text>
<text x="190.5" y="118.8">DHT11</text>
<text x="312.2" y="118.8">外接串口调试口</text>
<text x="217" y="120.6">舵机</text>
<text x="52.9" y="159.4">主控部分</text>
<text x="134.1" y="159.4">ADC采样</text>
<text x="194" y="159.4">单片机用户按键</text>
<text x="356.3" y="191.1">w</text>
<text x="360.9" y="191.1">ifi模组</text>
<text x="116.4" y="226.4">超声波接口——顺序</text>
<text x="206.4" y="224.6">6050传感器</text>
<text x="294.6" y="224.6">扩展排针</text>
<text x="22.9" y="229.9">电机驱动</text>
<text x="340.4" y="228.2">选择蓝牙或者WIFI通讯</text>
<text x="287.5" y="252.9">WIFI固件</text>
<text x="363.4" y="252.9">WIFI复位</text>
<text x="40.6" y="281.1">红外对管</text>
<text x="202.8" y="277.6">M3铜孔</text>
</g>
<g font-size="4.6">
<text x="183.4" y="53.6">蜂鸣器</text>
<text x="227.5" y="55.3">光照</text>
<text x="358.1" y="159.4">蓝牙</text>
</g>
<text font-size="4.6" fill="#00f" x="270.8" y="265.4">Sheet_1</text>
<g font-size="4.2">
<text x="289.3" y="17.6">5V</text>
<text x="315.7" y="17.6">5V</text>
<text x="49.4" y="19.7">VBAT_IN</text>
<text x="99.6" y="23.2">5V</text>
<text x="161.6" y="26.7">3.3V</text>
<text x="27.2" y="42.7">GND</text>
<text x="201.8" y="48.6">GND</text>
<text x="288.2" y="52.1">GND</text>
<text x="320" y="52.6">GND</text>
<text x="145.3" y="55.7">GND</text>
<text x="130.6" y="77.9">VBAT_IN</text>
<text x="205.5" y="81.4">5V</text>
<text x="247.9" y="85">5V</text>
<text x="282.9" y="106.8">GND</text>
<text x="325.3" y="106.8">GND</text>
<text x="365.8" y="106.8">GND</text>
<text x="203.6" y="110.3">GND</text>
<text x="245.9" y="110.3">GND</text>
<text x="374.9" y="130.8">5V</text>
<text x="214.5" y="132.2">3.3V</text>
<text x="134.8" y="140.3">GND</text>
<text x="256.5" y="151.4">GND</text>
<text x="383.5" y="158">GND</text>
<text x="382.1" y="164">3.3V</text>
<text x="26.5" y="174.9">VBAT_IN</text>
<text x="136.8" y="176.7">5V</text>
<text x="163.2" y="176.7">5V</text>
<text x="241.7" y="174.6">5V</text>
<text x="24.7" y="181.6">5V</text>
<text x="92.7" y="183.8">5V</text>
<text x="344.7" y="193.3">GND</text>
<text x="23.6" y="200.8">GND</text>
<text x="247.6" y="208.4">GND</text>
<text x="129.5" y="210.9">GND</text>
<text x="27.2" y="220.2">GND</text>
<text x="78.3" y="220.2">GND</text>
<text x="39.9" y="246.9">3.3V</text>
<text x="76.8" y="247.2">5V</text>
<text x="115.6" y="247.2">5V</text>
<text x="152.6" y="247.2">5V</text>
<text x="252.9" y="253.2">GND</text>
<text x="325.3" y="253.2">GND</text>
<text x="39.5" y="269.1">GND</text>
<text x="74.8" y="269.1">GND</text>
<text x="113.6" y="269.1">GND</text>
<text x="150.6" y="269.1">GND</text>
</g>
<g font-size="4.2" fill="#00f">
<text x="209.2" y="207.3" transform="rotate(-90 209.2 207.3)">MPU6050</text>
<text x="392.5" y="265.7">1.5</text>
<text x="310.9" y="275.2">好家伙VCC</text>
<text x="304" y="283">2021-11-21</text>
<text x="310.4" y="293.4">V1.5比V1.4增加了ESPO1s的复位 IO0按键 以及EN使能</text>
<text x="310.4" y="298.7">当前版本TB6612需要丝印面朝下，元件面朝上</text>
</g>
<g font-size="3.9" fill="#800">
<text x="250.5" y="261">TITLE:</text>
<text x="379.1" y="265.7">REV:</text>
<text x="287.4" y="275.2">Company:</text>
<text x="378.7" y="275.8">Sheet: 1/1</text>
<text x="287.4" y="282.9">Date:</text>
<text x="336.4" y="282.9">Draw</text>
<text x="346.6" y="282.9">n By: 好家伙VCC</text>
</g>
<g font-size="3.2" fill="#800">
<text x="41.6" y="6.8">1</text>
<text x="110.8" y="6.8">2</text>
<text x="179.9" y="6.8">3</text>
<text x="249.1" y="6.8">4</text>
<text x="318.2" y="6.8">5</text>
<text x="4.1" y="41.9">A</text>
<text x="405.9" y="41.9">A</text>
<text x="4.1" y="111.1">B</text>
<text x="405.9" y="111.1">B</text>
<text x="4.1" y="180.2">C</text>
<text x="405.9" y="180.2">C</text>
<text x="4.1" y="249.3">D</text>
<text x="405.9" y="249.3">D</text>
<text x="41.6" y="287.6">1</text>
<text x="110.8" y="287.6">2</text>
<text x="179.9" y="287.6">3</text>
<text x="249.1" y="287.6">4</text>
<text x="318.2" y="287.6">5</text>
</g>
<g font-size="3.2" fill="#000080">
<text x="346" y="17.6">CN5</text>
<text x="381.2" y="17.6">CN9</text>
<text x="19.6" y="21.2">DC1</text>
<text x="231.2" y="21.1">H7</text>
<text x="68.4" y="24.7">H3</text>
<text x="86.1" y="24.7">H5</text>
<text x="126.7" y="28.2">H8</text>
<text x="187.5" y="26.5">H12</text>
<text x="211.3" y="24.3">HDR-F-2.54_1x5</text>
<text x="45.8" y="40.6">SW3</text>
<text x="346" y="40.6">CN8</text>
<text x="380.3" y="40.6">CN10</text>
<text x="68.4" y="44.1">H4</text>
<text x="86.1" y="44.1">H6</text>
<text x="273.4" y="44.1">J7</text>
<text x="302.1" y="44.1">CN6</text>
<text x="54.3" y="77.6">H1</text>
<text x="72" y="77.6">H2</text>
<text x="273.4" y="81.2">J1</text>
<text x="317.5" y="81.2">J2</text>
<text x="359.9" y="81.2">J3</text>
<text x="182.3" y="86.4">H11</text>
<text x="227.6" y="88.2">J5</text>
<text x="141.8" y="94.9">20K</text>
<text x="141.8" y="91.8">R1</text>
<text x="141.8" y="107.6">R2</text>
<text x="141.8" y="110.8">20K</text>
<text x="141.8" y="125.3">R3</text>
<text x="141.8" y="128.4">10K</text>
<text x="359.6" y="128.8">P2</text>
<text x="197.5" y="134">KEY1</text>
<text x="239.8" y="134">KEY2</text>
<text x="363" y="165.9">U2</text>
<text x="46.7" y="179.9">TB6612模块_正面</text>
<text x="56.9" y="176.3">U3</text>
<text x="208.9" y="179.9">MPU1</text>
<text x="116.6" y="199.3">CN7</text>
<text x="146.4" y="199.3">J8</text>
<text x="363.4" y="206.4">J4</text>
<text x="295.4" y="211.7">J19</text>
<text x="305.3" y="211.7">J10</text>
<text x="273.4" y="238.1">KEY3</text>
<text x="345.7" y="238.1">KEY4</text>
<text x="198.1" y="255.8">TP2</text>
<text x="206.9" y="255.8">TP1</text>
<text x="215.7" y="255.8">TP3</text>
<text x="224.5" y="255.8">TP4</text>
<text x="19.6" y="266.4">CN1</text>
<text x="54.9" y="266.4">CN2</text>
<text x="93.7" y="266.4">CN3</text>
<text x="130.8" y="266.4">CN4</text>
</g>
<g font-size="3.2" fill="#00f">
<text x="349.5" y="23.2">2</text>
<text x="353" y="21.4">2 AO1</text>
<text x="383" y="23.2">2</text>
<text x="386.5" y="21.4">2 BO1</text>
<text x="26.5" y="25">1</text>
<text x="26.5" y="28.5">3</text>
<text x="201.8" y="29.7">5V</text>
<text x="240.6" y="28">5V</text>
<text x="305.4" y="28.5">4</text>
<text x="308.9" y="26.7">4</text>
<text x="349.5" y="26.7">1</text>
<text x="353" y="25">1 AO2</text>
<text x="383" y="26.7">1</text>
<text x="386.5" y="25">1 BO2</text>
<text x="26.5" y="32">2</text>
<text x="42" y="32.7" transform="rotate(-90 42 32.7)">1</text>
<text x="49" y="32.4" transform="rotate(-90 49 32.4)">2</text>
<text x="56.1" y="32.4" transform="rotate(-90 56.1 32.4)">3</text>
<text x="132.5" y="33.8">4</text>
<text x="140.1" y="31.5">OLED_SDA</text>
<text x="140.1" y="35">OLED_SCL</text>
<text x="201.8" y="33.3">BEEP</text>
<text x="238.8" y="31.5">GND</text>
<text x="238.8" y="35">BH1750_SCL</text>
<text x="282.9" y="33.3">USART2_RX</text>
<text x="305.4" y="35.6">2</text>
<text x="305.4" y="32">3</text>
<text x="308.9" y="33.8">2 USART2_RX</text>
<text x="308.9" y="30.3">3</text>
<text x="132.5" y="40.9">2</text>
<text x="132.5" y="37.3">3</text>
<text x="238.8" y="38.6">BH1750_SDA</text>
<text x="282.9" y="36.8">USART2_TX</text>
<text x="305.4" y="39.1">1</text>
<text x="308.9" y="37.3">1 USART2_TX</text>
<text x="132.5" y="44.4">1</text>
<text x="349.5" y="46.1">2</text>
<text x="353" y="47.9">1 AO2</text>
<text x="353" y="44.4">2 AO1</text>
<text x="383" y="46.1">2</text>
<text x="386.5" y="47.9">1 BO2</text>
<text x="386.5" y="44.4">2 BO1</text>
<text x="349.5" y="49.7">1</text>
<text x="383" y="49.7">1</text>
<text x="41.3" y="80.9">VBAT</text>
<text x="81.8" y="80.9">3.3V</text>
<text x="20.1" y="87.9">OLED_SCL</text>
<text x="41.3" y="84.4">PC13</text>
<text x="41.3" y="87.9">PC14</text>
<text x="81.8" y="84.4">GND</text>
<text x="81.8" y="87.9">5V</text>
<text x="282.9" y="84.4">USART1_TX</text>
<text x="282.9" y="87.9">USART1_RX</text>
<text x="327" y="84.4">USART2_TX</text>
<text x="327" y="87.9">USART2_RX</text>
<text x="369.4" y="84.4">USART3_TX</text>
<text x="369.4" y="87.9">USART3_RX</text>
<text x="20.1" y="91.5">OLED_SDA</text>
<text x="20.1" y="95">SR04_Trig</text>
<text x="41.3" y="91.5">PC15</text>
<text x="41.3" y="95">PA0</text>
<text x="81.8" y="91.5">PB9</text>
<text x="81.8" y="95">PB8</text>
<text x="90.7" y="95">6050_SCL</text>
<text x="90.7" y="91.5">6050_SDA</text>
<text x="200" y="93.2">DHT11</text>
<text x="237.1" y="91.5">GS90</text>
<text x="282.9" y="91.5">5V</text>
<text x="327" y="91.5">5V</text>
<text x="369.4" y="91.5">5V</text>
<text x="20.1" y="98.5">SR04_Echo</text>
<text x="41.3" y="98.5">PA1</text>
<text x="81.8" y="98.5">PB7</text>
<text x="90.7" y="98.5">BH1750_SCL</text>
<text x="20.1" y="102.1">USART2_TX</text>
<text x="20.1" y="105.6">USART2_RX</text>
<text x="41.3" y="102.1">PA2</text>
<text x="41.3" y="105.6">PA3</text>
<text x="81.8" y="102.1">PB6</text>
<text x="81.8" y="105.6">PB5</text>
<text x="90.7" y="105.6">OUT_1</text>
<text x="90.7" y="102.1">BH1750_SDA</text>
<text x="20.1" y="109.1">ADC</text>
<text x="41.3" y="109.1">PA4</text>
<text x="41.3" y="112.6">PA5</text>
<text x="81.8" y="109.1">PB4</text>
<text x="81.8" y="112.6">PB3</text>
<text x="90.7" y="112.6">OUT_3</text>
<text x="90.7" y="109.1">OUT_2</text>
<text x="20.1" y="116.2">GS90</text>
<text x="20.1" y="119.7">KEY1</text>
<text x="41.3" y="116.2">PA6</text>
<text x="41.3" y="119.7">PA7</text>
<text x="81.8" y="119.7">PA12 KEY2</text>
<text x="81.8" y="116.2">PA15 OUT_4</text>
<text x="124.2" y="114.4">ADC</text>
<text x="20.1" y="123.2">BIN2</text>
<text x="41.3" y="123.2">PB0</text>
<text x="81.8" y="123.2">PA11 PWMA</text>
<text x="20.1" y="130.3">USART3_TX</text>
<text x="20.1" y="126.8">BIN1</text>
<text x="41.3" y="126.8">PB1</text>
<text x="41.3" y="130.3">PB10</text>
<text x="81.8" y="130.3">PA9</text>
<text x="81.8" y="126.8">PA10 USART1_RX</text>
<text x="90.7" y="130.3">USART1_TX</text>
<text x="20.1" y="133.8">USART3_RX</text>
<text x="41.3" y="133.8">PB11</text>
<text x="41.3" y="137.3">NRST</text>
<text x="81.8" y="137.3">PB15 DHT11</text>
<text x="81.8" y="133.8">PA8</text>
<text x="90.7" y="133.8">PWMB</text>
<text x="192" y="136.1">1</text>
<text x="208.1" y="136.1">3</text>
<text x="234.3" y="136.1">1</text>
<text x="250.5" y="136.1">3</text>
<text x="282.9" y="137.3">VBAT</text>
<text x="318.2" y="137.3">3.3V</text>
<text x="361.8" y="137.9">5</text>
<text x="361.8" y="134.3">6</text>
<text x="365.3" y="136.1">5</text>
<text x="365.3" y="132.6">6</text>
<text x="41.3" y="140.9">3.3V</text>
<text x="81.8" y="140.9">PB14 BEEP</text>
<text x="178.9" y="139.1">KEY1</text>
<text x="192" y="143.2">2</text>
<text x="208.1" y="143.2">4</text>
<text x="223" y="139.1">KEY2</text>
<text x="234.3" y="143.2">2</text>
<text x="250.5" y="143.2">4</text>
<text x="282.9" y="140.9">PC13</text>
<text x="318.2" y="140.9">GND</text>
<text x="361.8" y="141.4">4</text>
<text x="365.3" y="143.2">3 USART3_TX_BLE</text>
<text x="365.3" y="139.6">4</text>
<text x="41.3" y="144.4">GND</text>
<text x="41.3" y="147.9">GND</text>
<text x="81.8" y="147.9">PB12 AIN2</text>
<text x="81.8" y="144.4">PB13 AIN1</text>
<text x="282.9" y="144.4">PC14</text>
<text x="282.9" y="147.9">PC15</text>
<text x="318.2" y="147.9">PB9</text>
<text x="318.2" y="144.4">5V</text>
<text x="361.8" y="148.4">2</text>
<text x="361.8" y="144.9">3</text>
<text x="365.3" y="146.7">2 USART3_RX_BLE</text>
<text x="282.9" y="151.4">PA0</text>
<text x="282.9" y="155">PA1</text>
<text x="318.2" y="151.4">PB8</text>
<text x="318.2" y="155">PB7</text>
<text x="361.8" y="152">1</text>
<text x="365.3" y="150.2">1</text>
<text x="282.9" y="158.5">PA2</text>
<text x="318.2" y="158.5">PB6</text>
<text x="282.9" y="162">PA3</text>
<text x="282.9" y="165.6">PA4</text>
<text x="318.2" y="162">PB5</text>
<text x="318.2" y="165.6">PB4</text>
<text x="282.9" y="169.1">PA5</text>
<text x="282.9" y="172.6">PA6</text>
<text x="318.2" y="169.1">PB3</text>
<text x="318.2" y="172.6">PA15</text>
<text x="334.1" y="169.1">USART3_RX_WIFI</text>
<text x="334.1" y="172.6">ESP-01S_IO0</text>
<text x="358.8" y="171">RX 3V3</text>
<text x="376.4" y="172.6">ESP-01S_RST</text>
<text x="282.9" y="176.1">PA7</text>
<text x="282.9" y="179.7">PB0</text>
<text x="318.2" y="176.1">PA12</text>
<text x="318.2" y="179.7">PA11</text>
<text x="358.8" y="174.6">IO0RST</text>
<text x="358.8" y="178.1">IO2 EN</text>
<text x="376.4" y="179.7">USART3_TX_WIFI</text>
<text x="43.4" y="183.7">16</text>
<text x="48.9" y="185.5">VM</text>
<text x="59.4" y="185.5">PWMA</text>
<text x="70.7" y="183.7">1</text>
<text x="76.6" y="183.2">PWMA</text>
<text x="120.2" y="183.7">1</text>
<text x="123.6" y="182">1</text>
<text x="123.6" y="185.5">2 SR04_Trig</text>
<text x="155.9" y="185">SR04_Trig</text>
<text x="214.9" y="185.1">VCC</text>
<text x="224" y="183.7">1</text>
<text x="282.9" y="183.2">PB1</text>
<text x="318.2" y="183.2">PA10</text>
<text x="61.4" y="189">AIN2</text>
<text x="70.7" y="187.3">2 AIN2</text>
<text x="70.7" y="190.8">3 AIN1</text>
<text x="120.2" y="187.3">2</text>
<text x="120.2" y="190.8">3</text>
<text x="123.6" y="189">3 SR04_Echo</text>
<text x="155.9" y="188.5">SR04_Echo</text>
<text x="214.3" y="188.7">GND</text>
<text x="224" y="187.3">2</text>
<text x="224" y="190.8">3</text>
<text x="230" y="190.3">6050_SCL</text>
<text x="282.9" y="190.3">PB11</text>
<text x="282.9" y="186.7">PB10</text>
<text x="318.2" y="186.7">PA9</text>
<text x="318.2" y="190.3">PA8</text>
<text x="36" y="193.8">AO1</text>
<text x="36" y="197.3">AO2</text>
<text x="43.4" y="197.8">12</text>
<text x="43.4" y="194.3">13</text>
<text x="48.9" y="196.1">AO1</text>
<text x="61" y="196.1">STBY</text>
<text x="61.4" y="192.5">AIN1</text>
<text x="70.7" y="194.3">4</text>
<text x="70.7" y="197.8">5 BIN1</text>
<text x="120.2" y="194.3">4</text>
<text x="123.6" y="192.5">4</text>
<text x="214.8" y="195.7">SDA</text>
<text x="215.4" y="192.2">SCL</text>
<text x="224" y="194.3">4</text>
<text x="224" y="197.8">5</text>
<text x="230" y="193.8">6050_SDA</text>
<text x="282.9" y="193.8">NRST</text>
<text x="282.9" y="197.3">3.3V</text>
<text x="318.2" y="197.3">PB14</text>
<text x="318.2" y="193.8">PB15</text>
<text x="36" y="200.8">BO2</text>
<text x="43.4" y="201.4">11</text>
<text x="48.9" y="203.1">BO2</text>
<text x="48.9" y="199.6">AO2</text>
<text x="61.4" y="199.6">BIN1</text>
<text x="61.4" y="203.1">BIN2</text>
<text x="70.7" y="201.4">6 BIN2</text>
<text x="214.8" y="199.2">XDA</text>
<text x="215.4" y="202.8">XCL</text>
<text x="224" y="201.4">6</text>
<text x="282.9" y="200.8">GND</text>
<text x="318.2" y="200.8">PB13</text>
<text x="36" y="204.4">BO1</text>
<text x="43.4" y="204.9">10</text>
<text x="48.9" y="206.7">BO1</text>
<text x="59.4" y="206.7">PWMB</text>
<text x="70.7" y="204.9">7 PWMB</text>
<text x="214.4" y="206.3">ADO</text>
<text x="215.9" y="209.8">INT</text>
<text x="224" y="204.9">7</text>
<text x="224" y="208.4">8</text>
<text x="282.9" y="204.4">GND</text>
<text x="318.2" y="204.4">PB12</text>
<text x="334.1" y="209.7">USART3_RX_WIFI</text>
<text x="376.4" y="209.7">USART3_TX_WIFI</text>
<text x="336.1" y="213.2">USART3_TX</text>
<text x="359.8" y="211.6">1</text>
<text x="359.8" y="215.1">3</text>
<text x="368.4" y="211.6">2</text>
<text x="368.4" y="215.1">4</text>
<text x="376.4" y="213.2">USART3_RX</text>
<text x="334.1" y="216.7">USART3_RX_BLE</text>
<text x="359.8" y="218.7">5</text>
<text x="368.4" y="218.7">6</text>
<text x="376.4" y="216.7">USART3_TX_BLE</text>
<text x="267.9" y="240.2">1</text>
<text x="284" y="240.2">3</text>
<text x="291.7" y="243.2">ESP-01S_IO0</text>
<text x="340.2" y="240.2">1</text>
<text x="356.3" y="240.2">3</text>
<text x="365.8" y="243.2">ESP-01S_RST</text>
<text x="267.9" y="247.2">2</text>
<text x="284" y="247.2">4</text>
<text x="340.2" y="247.2">2</text>
<text x="356.3" y="247.2">4</text>
<text x="23.1" y="254.3">1</text>
<text x="23.1" y="257.8">2</text>
<text x="26.6" y="252.5">1</text>
<text x="26.6" y="256">2</text>
<text x="58.4" y="254.3">1</text>
<text x="58.4" y="257.8">2</text>
<text x="61.9" y="252.5">1</text>
<text x="61.9" y="256">2</text>
<text x="97.2" y="254.3">1</text>
<text x="97.2" y="257.8">2</text>
<text x="100.7" y="252.5">1</text>
<text x="100.7" y="256">2</text>
<text x="134.3" y="254.3">1</text>
<text x="134.3" y="257.8">2</text>
<text x="137.8" y="252.5">1</text>
<text x="137.8" y="256">2</text>
<text x="23.1" y="261.3">3</text>
<text x="26.6" y="259.6">3</text>
<text x="32.5" y="259">OUT_1</text>
<text x="58.4" y="261.3">3</text>
<text x="61.9" y="259.6">3</text>
<text x="67.7" y="259">OUT_2</text>
<text x="97.2" y="261.3">3</text>
<text x="100.7" y="259.6">3</text>
<text x="106.5" y="259">OUT_3</text>
<text x="134.3" y="261.3">3</text>
<text x="137.8" y="259.6">3</text>
<text x="143.6" y="259">OUT_4</text>
</g>
<g font-size="3.2">
<text x="68.8" y="29.9">1</text>
<text x="87.9" y="29.9">2</text>
<text x="275.4" y="28.5">4</text>
<text x="68.8" y="33.4">2</text>
<text x="87.9" y="33.4">1</text>
<text x="190.2" y="31.7">3</text>
<text x="190.2" y="35.2">2</text>
<text x="231.3" y="30.3">1</text>
<text x="231.3" y="33.8">2</text>
<text x="275.4" y="35.6">2</text>
<text x="275.4" y="32">3</text>
<text x="190.2" y="38.7">1</text>
<text x="231.3" y="37.3">3</text>
<text x="231.3" y="40.9">4</text>
<text x="275.4" y="38.4">1</text>
<text x="231.3" y="44.4">5</text>
<text x="68.8" y="49.3">1</text>
<text x="68.8" y="52.8">2</text>
<text x="87.9" y="52.8">1</text>
<text x="87.9" y="49.3">2</text>
<text x="54.2" y="83.2">1</text>
<text x="74.3" y="83.2">1</text>
<text x="54.2" y="86.7">2</text>
<text x="74.3" y="86.7">2</text>
<text x="275.4" y="86.7">4</text>
<text x="319.5" y="86.7">4</text>
<text x="361.8" y="86.7">4</text>
<text x="54.2" y="90.2">3</text>
<text x="54.2" y="93.8">4</text>
<text x="74.3" y="90.2">3</text>
<text x="74.3" y="93.8">4</text>
<text x="185" y="91.7">3</text>
<text x="185" y="95.2">2</text>
<text x="229.1" y="93.4">3</text>
<text x="275.4" y="93.8">2</text>
<text x="275.4" y="90.2">3</text>
<text x="319.5" y="93.8">2</text>
<text x="319.5" y="90.2">3</text>
<text x="361.8" y="93.8">2</text>
<text x="361.8" y="90.2">3</text>
<text x="54.2" y="97.3">5</text>
<text x="54.2" y="100.8">6</text>
<text x="74.3" y="97.3">5</text>
<text x="74.3" y="100.8">6</text>
<text x="185" y="98.7">1</text>
<text x="229.1" y="100.5">1</text>
<text x="229.1" y="96.9">2</text>
<text x="275.4" y="96.6">1</text>
<text x="319.5" y="96.6">1</text>
<text x="361.8" y="96.6">1</text>
<text x="54.2" y="104.4">7</text>
<text x="54.2" y="107.9">8</text>
<text x="74.3" y="104.4">7</text>
<text x="74.3" y="107.9">8</text>
<text x="54.2" y="111.4">9</text>
<text x="74.3" y="111.4">9</text>
<text x="54.2" y="114.9">10</text>
<text x="54.2" y="118.5">11</text>
<text x="72.3" y="114.9">10</text>
<text x="72.3" y="118.5">11</text>
<text x="54.2" y="122">12</text>
<text x="54.2" y="125.5">13</text>
<text x="72.3" y="122">12</text>
<text x="72.3" y="125.5">13</text>
<text x="54.2" y="129">14</text>
<text x="72.3" y="129">14</text>
<text x="54.2" y="132.6">15</text>
<text x="54.2" y="136.1">16</text>
<text x="72.3" y="132.6">15</text>
<text x="72.3" y="136.1">16</text>
<text x="54.2" y="139.6">17</text>
<text x="54.2" y="143.2">18</text>
<text x="72.3" y="139.6">17</text>
<text x="72.3" y="143.2">18</text>
<text x="295.9" y="139.6">1</text>
<text x="295.9" y="143.2">2</text>
<text x="310.6" y="139.6">1</text>
<text x="310.6" y="143.2">2</text>
<text x="54.2" y="146.7">19</text>
<text x="72.3" y="146.7">19</text>
<text x="295.9" y="146.7">3</text>
<text x="310.6" y="146.7">3</text>
<text x="54.2" y="150.2">20</text>
<text x="72.3" y="150.2">20</text>
<text x="295.9" y="150.2">4</text>
<text x="295.9" y="153.7">5</text>
<text x="310.6" y="150.2">4</text>
<text x="310.6" y="153.7">5</text>
<text x="295.9" y="157.3">6</text>
<text x="295.9" y="160.8">7</text>
<text x="310.6" y="157.3">6</text>
<text x="310.6" y="160.8">7</text>
<text x="295.9" y="164.3">8</text>
<text x="295.9" y="167.9">9</text>
<text x="310.6" y="164.3">8</text>
<text x="310.6" y="167.9">9</text>
<text x="295.9" y="171.4">10</text>
<text x="308.6" y="171.4">10</text>
<text x="295.9" y="174.9">11</text>
<text x="295.9" y="178.4">12</text>
<text x="308.6" y="174.9">11</text>
<text x="308.6" y="178.4">12</text>
<text x="148.4" y="183">1</text>
<text x="295.9" y="182">13</text>
<text x="295.9" y="185.5">14</text>
<text x="308.6" y="182">13</text>
<text x="308.6" y="185.5">14</text>
<text x="358.8" y="181.6">GND TX</text>
<text x="43.4" y="190.8">14</text>
<text x="148.4" y="187.3">2</text>
<text x="148.4" y="190.8">3</text>
<text x="295.9" y="189">15</text>
<text x="308.6" y="189">15</text>
<text x="48.9" y="192.5">GND</text>
<text x="148.4" y="194.3">4</text>
<text x="295.9" y="192.5">16</text>
<text x="295.9" y="196.1">17</text>
<text x="308.6" y="192.5">16</text>
<text x="308.6" y="196.1">17</text>
<text x="295.9" y="199.6">18</text>
<text x="295.9" y="203.1">19</text>
<text x="308.6" y="199.6">18</text>
<text x="308.6" y="203.1">19</text>
<text x="45.4" y="208.4">9</text>
<text x="70.7" y="208.4">8</text>
<text x="295.9" y="206.7">20</text>
<text x="308.6" y="206.7">20</text>
<text x="48.9" y="210.2">GND</text>
<text x="62" y="210.2">GND</text>
</g>
<g font-size="3.2" fill="#f00">
<text x="43.4" y="187.3">15</text>
<text x="48.9" y="189">VCC</text>
</g>
<g font-size="2.5">
<text x="359.8" y="60.6">A1 A2电机同一路]、转速一直相同</text>
<text x="359.8" y="64.1">B1 B2电机同一路]、转速一直相同</text>
<text x="229.3" y="120.6">最后组装:插的时候注意顺序</text>
<text x="75.8" y="159.4">单片机模块内部有5V降至3.3V</text>
<text x="45.9" y="229.9">最后组装:TB6612有元件的一面朝上插到板子上</text>
<text x="65.3" y="281.1">依次</text>
</g>
</svg>
